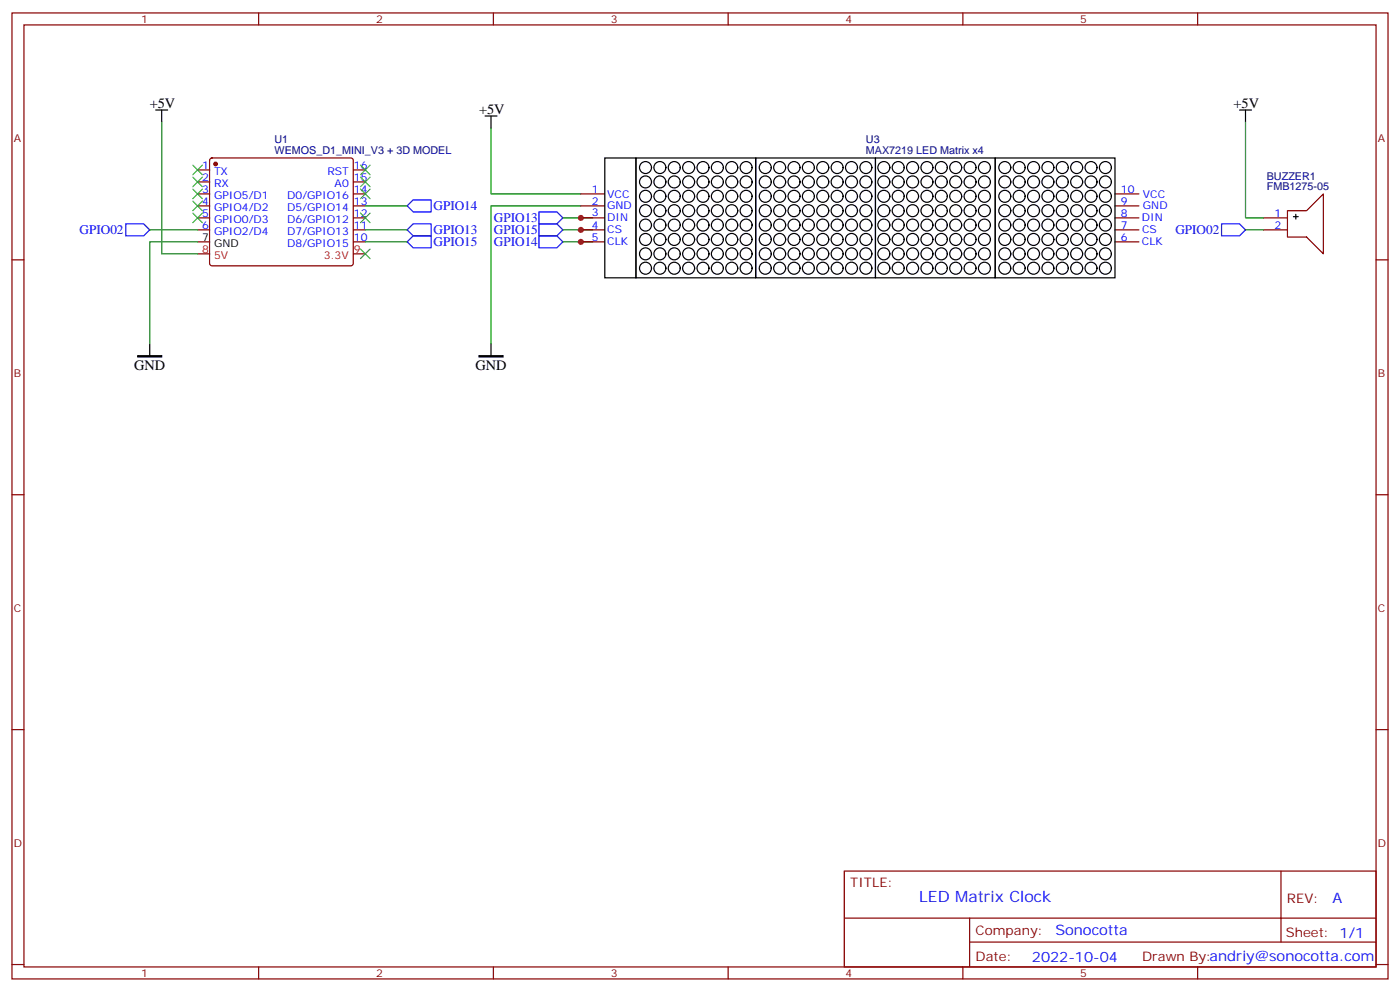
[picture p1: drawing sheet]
<svg xmlns="http://www.w3.org/2000/svg" width="412mm" height="292mm" viewBox="0 0 412 292" stroke-linecap="round" stroke-linejoin="round" font-family="sans-serif">
<g fill="none" stroke="#870000" stroke-width=".35">
<path d="M3.5 3.8h405.4v284.3h-405.4zM7.1 7.3h398.2v277.3h-398.2zM76.2 3.8v3.5M145.3 3.8v3.5M214.5 3.8v3.5M283.6 3.8v3.5M352.8 3.8v3.5M58.2 50h3.5M58.2 53.6h3.5M58.2 57.1h3.5M62 46.7l.4-.2h41l.5 .2 .2 .5-.1 30.6-.6 .4h-41.2l-.5-.7v-30.3zM104.1 50h3.5"/>
<path d="M104.1 53.6h3.5M104.1 57.1h3.5M171.1 57.1h7.1M328.4 57.1h7.1M3.5 76.5h3.6M58.2 60.6h3.5M58.2 64.1h3.5M58.2 67.7h3.5M58.2 71.2h3.5M58.2 74.7h3.5M104.1 60.6h3.5M104.1 64.1h3.5"/>
<path d="M104.1 67.7h3.5M104.1 71.2h3.5M104.1 74.7h3.5M171.1 60.6h7.1M171.1 64.1h7.1M171.1 67.7h7.1M171.1 71.2h7.1M328.4 60.6h7.1M328.4 64.1h7.1M328.4 67.7h7.1M328.4 71.2h7.1M372.2 64.1h7"/>
<path d="M372.2 67.7h7M379.2 62h5.7l4.9-4.9v17.6l-4.9-4.9h-5.7zM405.3 76.5h3.6M3.5 145.6h3.6M405.3 145.6h3.6M3.5 214.8h3.6M405.3 214.8h3.6M248.7 256.4h156.6v28.2h-156.6zM377.3 256.4v20.9M248.7 270.2h156.5M285.6 277.3h119.6M285.6 270.2v14.2"/>
<path d="M3.5 283.9h3.6M76.2 284.6v3.5M145.3 284.6v3.5M214.5 284.6v3.5M283.6 284.6v3.5M352.8 284.6v3.5M405.3 283.9h3.6"/>
</g>
<circle cx="63.5" cy="48.3" r=".53" fill="#870000" stroke="#870000" stroke-width=".35"/>
<g fill="none" stroke="#000" stroke-width=".35">
<path d="M45.9 32.4h3.5M47.6 32.4v3.5M142.9 34.1h3.5M144.6 34.1v3.6M365.1 32.4h3.6M366.9 32.4v3.5M178.2 46.5h9.1v35.3h-9.1zM187.3 46.5h35.3v35.3h-35.3zM222.6 46.5h35.3v35.3h-35.3zM257.9 46.5h35.3v35.3h-35.3zM293.2 46.5h35.2v35.3h-35.2zM381 63.8h1.4"/>
<path d="M381.7 63.1v1.4M44.1 101.2v3.5M144.6 101.2v3.5"/>
<circle cx="190.1" cy="57.8" r="1.76"/>
<circle cx="190.1" cy="53.6" r="1.76"/>
<circle cx="190.1" cy="49.3" r="1.76"/>
<circle cx="194.4" cy="57.8" r="1.76"/>
<circle cx="194.4" cy="53.6" r="1.76"/>
<circle cx="194.4" cy="49.3" r="1.76"/>
<circle cx="198.6" cy="49.3" r="1.76"/>
<circle cx="198.6" cy="57.8" r="1.76"/>
<circle cx="198.6" cy="53.6" r="1.76"/>
<circle cx="202.8" cy="53.6" r="1.76"/>
<circle cx="202.8" cy="57.8" r="1.76"/>
<circle cx="202.8" cy="49.3" r="1.76"/>
<circle cx="207.1" cy="49.3" r="1.76"/>
<circle cx="207.1" cy="57.8" r="1.76"/>
<circle cx="207.1" cy="53.6" r="1.76"/>
<circle cx="211.3" cy="53.6" r="1.76"/>
<circle cx="211.3" cy="57.8" r="1.76"/>
<circle cx="211.3" cy="49.3" r="1.76"/>
<circle cx="215.5" cy="49.3" r="1.76"/>
<circle cx="215.5" cy="53.6" r="1.76"/>
<circle cx="215.5" cy="57.8" r="1.76"/>
<circle cx="219.8" cy="49.3" r="1.76"/>
<circle cx="219.8" cy="57.8" r="1.76"/>
<circle cx="219.8" cy="53.6" r="1.76"/>
<circle cx="225.4" cy="57.8" r="1.76"/>
<circle cx="225.4" cy="49.3" r="1.76"/>
<circle cx="225.4" cy="53.6" r="1.76"/>
<circle cx="229.7" cy="57.8" r="1.76"/>
<circle cx="229.7" cy="53.6" r="1.76"/>
<circle cx="229.7" cy="49.3" r="1.76"/>
<circle cx="233.9" cy="57.8" r="1.76"/>
<circle cx="233.9" cy="49.3" r="1.76"/>
<circle cx="233.9" cy="53.6" r="1.76"/>
<circle cx="238.1" cy="57.8" r="1.76"/>
<circle cx="238.1" cy="53.6" r="1.76"/>
<circle cx="238.1" cy="49.3" r="1.76"/>
<circle cx="242.4" cy="57.8" r="1.76"/>
<circle cx="242.4" cy="49.3" r="1.76"/>
<circle cx="242.4" cy="53.6" r="1.76"/>
<circle cx="246.6" cy="57.8" r="1.76"/>
<circle cx="246.6" cy="49.3" r="1.76"/>
<circle cx="246.6" cy="53.6" r="1.76"/>
<circle cx="250.8" cy="57.8" r="1.76"/>
<circle cx="250.8" cy="53.6" r="1.76"/>
<circle cx="250.8" cy="49.3" r="1.76"/>
<circle cx="255.1" cy="53.6" r="1.76"/>
<circle cx="255.1" cy="49.3" r="1.76"/>
<circle cx="255.1" cy="57.8" r="1.76"/>
<circle cx="260.3" cy="49.3" r="1.76"/>
<circle cx="260.3" cy="53.6" r="1.76"/>
<circle cx="260.3" cy="57.8" r="1.76"/>
<circle cx="264.6" cy="49.3" r="1.76"/>
<circle cx="264.6" cy="57.8" r="1.76"/>
<circle cx="264.6" cy="53.6" r="1.76"/>
<circle cx="268.8" cy="57.8" r="1.76"/>
<circle cx="268.8" cy="53.6" r="1.76"/>
<circle cx="268.8" cy="49.3" r="1.76"/>
<circle cx="273" cy="49.3" r="1.76"/>
<circle cx="273" cy="57.8" r="1.76"/>
<circle cx="273" cy="53.6" r="1.76"/>
<circle cx="277.3" cy="49.3" r="1.76"/>
<circle cx="277.3" cy="53.6" r="1.76"/>
<circle cx="277.3" cy="57.8" r="1.76"/>
<circle cx="281.5" cy="49.3" r="1.76"/>
<circle cx="281.5" cy="57.8" r="1.76"/>
<circle cx="281.5" cy="53.6" r="1.76"/>
<circle cx="285.7" cy="49.3" r="1.76"/>
<circle cx="285.7" cy="57.8" r="1.76"/>
<circle cx="285.7" cy="53.6" r="1.76"/>
<circle cx="290" cy="49.3" r="1.76"/>
<circle cx="290" cy="53.6" r="1.76"/>
<circle cx="290" cy="57.8" r="1.76"/>
<circle cx="296" cy="49.3" r="1.76"/>
<circle cx="296" cy="57.8" r="1.76"/>
<circle cx="296" cy="53.6" r="1.76"/>
<circle cx="300.2" cy="57.8" r="1.76"/>
<circle cx="300.2" cy="49.3" r="1.76"/>
<circle cx="300.2" cy="53.6" r="1.76"/>
<circle cx="304.4" cy="53.6" r="1.76"/>
<circle cx="304.4" cy="49.3" r="1.76"/>
<circle cx="304.4" cy="57.8" r="1.76"/>
<circle cx="308.7" cy="57.8" r="1.76"/>
<circle cx="308.7" cy="53.6" r="1.76"/>
<circle cx="308.7" cy="49.3" r="1.76"/>
<circle cx="312.9" cy="57.8" r="1.76"/>
<circle cx="312.9" cy="49.3" r="1.76"/>
<circle cx="312.9" cy="53.6" r="1.76"/>
<circle cx="317.1" cy="57.8" r="1.76"/>
<circle cx="317.1" cy="53.6" r="1.76"/>
<circle cx="317.1" cy="49.3" r="1.76"/>
<circle cx="321.4" cy="49.3" r="1.76"/>
<circle cx="321.4" cy="57.8" r="1.76"/>
<circle cx="321.4" cy="53.6" r="1.76"/>
<circle cx="325.6" cy="49.3" r="1.76"/>
<circle cx="325.6" cy="53.6" r="1.76"/>
<circle cx="325.6" cy="57.8" r="1.76"/>
<circle cx="190.1" cy="62" r="1.76"/>
<circle cx="190.1" cy="66.3" r="1.76"/>
<circle cx="190.1" cy="79" r="1.76"/>
<circle cx="190.1" cy="74.7" r="1.76"/>
<circle cx="190.1" cy="70.5" r="1.76"/>
<circle cx="194.4" cy="79" r="1.76"/>
<circle cx="194.4" cy="70.5" r="1.76"/>
<circle cx="194.4" cy="62" r="1.76"/>
<circle cx="194.4" cy="66.3" r="1.76"/>
<circle cx="194.4" cy="74.7" r="1.76"/>
<circle cx="198.6" cy="62" r="1.76"/>
<circle cx="198.6" cy="79" r="1.76"/>
<circle cx="198.6" cy="66.3" r="1.76"/>
<circle cx="198.6" cy="70.5" r="1.76"/>
<circle cx="198.6" cy="74.7" r="1.76"/>
<circle cx="202.8" cy="62" r="1.76"/>
<circle cx="202.8" cy="66.3" r="1.76"/>
<circle cx="202.8" cy="70.5" r="1.76"/>
<circle cx="202.8" cy="79" r="1.76"/>
<circle cx="202.8" cy="74.7" r="1.76"/>
<circle cx="207.1" cy="79" r="1.76"/>
<circle cx="207.1" cy="66.3" r="1.76"/>
<circle cx="207.1" cy="74.7" r="1.76"/>
<circle cx="207.1" cy="62" r="1.76"/>
<circle cx="207.1" cy="70.5" r="1.76"/>
<circle cx="211.3" cy="70.5" r="1.76"/>
<circle cx="211.3" cy="66.3" r="1.76"/>
<circle cx="211.3" cy="74.7" r="1.76"/>
<circle cx="211.3" cy="62" r="1.76"/>
<circle cx="211.3" cy="79" r="1.76"/>
<circle cx="215.5" cy="79" r="1.76"/>
<circle cx="215.5" cy="62" r="1.76"/>
<circle cx="215.5" cy="66.3" r="1.76"/>
<circle cx="215.5" cy="74.7" r="1.76"/>
<circle cx="215.5" cy="70.5" r="1.76"/>
<circle cx="219.8" cy="70.5" r="1.76"/>
<circle cx="219.8" cy="79" r="1.76"/>
<circle cx="219.8" cy="74.7" r="1.76"/>
<circle cx="219.8" cy="62" r="1.76"/>
<circle cx="219.8" cy="66.3" r="1.76"/>
<circle cx="225.4" cy="62" r="1.76"/>
<circle cx="225.4" cy="70.5" r="1.76"/>
<circle cx="225.4" cy="66.3" r="1.76"/>
<circle cx="225.4" cy="74.7" r="1.76"/>
<circle cx="225.4" cy="79" r="1.76"/>
<circle cx="229.7" cy="62" r="1.76"/>
<circle cx="229.7" cy="70.5" r="1.76"/>
<circle cx="229.7" cy="66.3" r="1.76"/>
<circle cx="229.7" cy="79" r="1.76"/>
<circle cx="229.7" cy="74.7" r="1.76"/>
<circle cx="233.9" cy="74.7" r="1.76"/>
<circle cx="233.9" cy="66.3" r="1.76"/>
<circle cx="233.9" cy="62" r="1.76"/>
<circle cx="233.9" cy="70.5" r="1.76"/>
<circle cx="233.9" cy="79" r="1.76"/>
<circle cx="238.1" cy="79" r="1.76"/>
<circle cx="238.1" cy="62" r="1.76"/>
<circle cx="238.1" cy="74.7" r="1.76"/>
<circle cx="238.1" cy="70.5" r="1.76"/>
<circle cx="238.1" cy="66.3" r="1.76"/>
<circle cx="242.4" cy="66.3" r="1.76"/>
<circle cx="242.4" cy="74.7" r="1.76"/>
<circle cx="242.4" cy="79" r="1.76"/>
<circle cx="242.4" cy="62" r="1.76"/>
<circle cx="242.4" cy="70.5" r="1.76"/>
<circle cx="246.6" cy="62" r="1.76"/>
<circle cx="246.6" cy="70.5" r="1.76"/>
<circle cx="246.6" cy="79" r="1.76"/>
<circle cx="246.6" cy="66.3" r="1.76"/>
<circle cx="246.6" cy="74.7" r="1.76"/>
<circle cx="250.8" cy="74.7" r="1.76"/>
<circle cx="250.8" cy="66.3" r="1.76"/>
<circle cx="250.8" cy="70.5" r="1.76"/>
<circle cx="250.8" cy="79" r="1.76"/>
<circle cx="250.8" cy="62" r="1.76"/>
<circle cx="255.1" cy="66.3" r="1.76"/>
<circle cx="255.1" cy="74.7" r="1.76"/>
<circle cx="255.1" cy="79" r="1.76"/>
<circle cx="255.1" cy="62" r="1.76"/>
<circle cx="255.1" cy="70.5" r="1.76"/>
<circle cx="260.3" cy="70.5" r="1.76"/>
<circle cx="260.3" cy="79" r="1.76"/>
<circle cx="260.3" cy="62" r="1.76"/>
<circle cx="260.3" cy="66.3" r="1.76"/>
<circle cx="260.3" cy="74.7" r="1.76"/>
<circle cx="264.6" cy="79" r="1.76"/>
<circle cx="264.6" cy="74.7" r="1.76"/>
<circle cx="264.6" cy="66.3" r="1.76"/>
<circle cx="264.6" cy="70.5" r="1.76"/>
<circle cx="264.6" cy="62" r="1.76"/>
<circle cx="268.8" cy="66.3" r="1.76"/>
<circle cx="268.8" cy="74.7" r="1.76"/>
<circle cx="268.8" cy="70.5" r="1.76"/>
<circle cx="268.8" cy="79" r="1.76"/>
<circle cx="268.8" cy="62" r="1.76"/>
<circle cx="273" cy="62" r="1.76"/>
<circle cx="273" cy="70.5" r="1.76"/>
<circle cx="273" cy="79" r="1.76"/>
<circle cx="273" cy="74.7" r="1.76"/>
<circle cx="273" cy="66.3" r="1.76"/>
<circle cx="277.3" cy="70.5" r="1.76"/>
<circle cx="277.3" cy="62" r="1.76"/>
<circle cx="277.3" cy="79" r="1.76"/>
<circle cx="277.3" cy="74.7" r="1.76"/>
<circle cx="277.3" cy="66.3" r="1.76"/>
<circle cx="281.5" cy="66.3" r="1.76"/>
<circle cx="281.5" cy="74.7" r="1.76"/>
<circle cx="281.5" cy="62" r="1.76"/>
<circle cx="281.5" cy="70.5" r="1.76"/>
<circle cx="281.5" cy="79" r="1.76"/>
<circle cx="285.7" cy="62" r="1.76"/>
<circle cx="285.7" cy="74.7" r="1.76"/>
<circle cx="285.7" cy="79" r="1.76"/>
<circle cx="285.7" cy="70.5" r="1.76"/>
<circle cx="285.7" cy="66.3" r="1.76"/>
<circle cx="290" cy="66.3" r="1.76"/>
<circle cx="290" cy="79" r="1.76"/>
<circle cx="290" cy="70.5" r="1.76"/>
<circle cx="290" cy="62" r="1.76"/>
<circle cx="290" cy="74.7" r="1.76"/>
<circle cx="296" cy="66.3" r="1.76"/>
<circle cx="296" cy="74.7" r="1.76"/>
<circle cx="296" cy="79" r="1.76"/>
<circle cx="296" cy="62" r="1.76"/>
<circle cx="296" cy="70.5" r="1.76"/>
<circle cx="300.2" cy="62" r="1.76"/>
<circle cx="300.2" cy="79" r="1.76"/>
<circle cx="300.2" cy="70.5" r="1.76"/>
<circle cx="300.2" cy="74.7" r="1.76"/>
<circle cx="300.2" cy="66.3" r="1.76"/>
<circle cx="304.4" cy="62" r="1.76"/>
<circle cx="304.4" cy="70.5" r="1.76"/>
<circle cx="304.4" cy="66.3" r="1.76"/>
<circle cx="304.4" cy="74.7" r="1.76"/>
<circle cx="304.4" cy="79" r="1.76"/>
<circle cx="308.7" cy="74.7" r="1.76"/>
<circle cx="308.7" cy="66.3" r="1.76"/>
<circle cx="308.7" cy="62" r="1.76"/>
<circle cx="308.7" cy="70.5" r="1.76"/>
<circle cx="308.7" cy="79" r="1.76"/>
<circle cx="312.9" cy="62" r="1.76"/>
<circle cx="312.9" cy="66.3" r="1.76"/>
<circle cx="312.9" cy="79" r="1.76"/>
<circle cx="312.9" cy="74.7" r="1.76"/>
<circle cx="312.9" cy="70.5" r="1.76"/>
<circle cx="317.1" cy="79" r="1.76"/>
<circle cx="317.1" cy="70.5" r="1.76"/>
<circle cx="317.1" cy="62" r="1.76"/>
<circle cx="317.1" cy="74.7" r="1.76"/>
<circle cx="317.1" cy="66.3" r="1.76"/>
<circle cx="321.4" cy="66.3" r="1.76"/>
<circle cx="321.4" cy="79" r="1.76"/>
<circle cx="321.4" cy="74.7" r="1.76"/>
<circle cx="321.4" cy="70.5" r="1.76"/>
<circle cx="321.4" cy="62" r="1.76"/>
<circle cx="325.6" cy="79" r="1.76"/>
<circle cx="325.6" cy="74.7" r="1.76"/>
<circle cx="325.6" cy="66.3" r="1.76"/>
<circle cx="325.6" cy="62" r="1.76"/>
<circle cx="325.6" cy="70.5" r="1.76"/>
</g>
<path d="M40.6 104.7h7v.4h-7zM141.1 104.7h7.1v.4h-7.1z" fill="#000" stroke="#000" stroke-width=".35"/>
<g fill="none" stroke="#008700" stroke-width=".35">
<path d="M47.6 35.9v38.8h10.6M144.6 37.7v19.4h26.5M366.9 35.9v28.2h5.3M44.1 67.7h14.1M58.2 71.2h-14.1v30M107.6 67.7h12.3M107.6 60.6h12.3M107.6 71.2h12.3M165.8 67.7h8.8M165.8 71.2h8.8M165.8 64.1h8.8M171.1 60.6h-26.5v40.6"/>
<path d="M366.9 67.7h5.3"/>
</g>
<path d="M37 65.9h5.3l1.8 1.8-1.8 1.7h-5.3zM119.9 71.2l1.8-1.8h5.3v3.6h-5.3zM119.9 67.7l1.8-1.8h5.3v3.5h-5.3zM119.9 60.6l1.8-1.8h5.3v3.6h-5.3zM158.7 69.4h5.3l1.8 1.8-1.8 1.8h-5.3zM158.7 62.4h5.3l1.8 1.7-1.8 1.8h-5.3zM158.7 65.9h5.3l1.8 1.8-1.8 1.7h-5.3zM359.8 65.9h5.3l1.8 1.8-1.8 1.7h-5.3z" fill="none" stroke="#00f" stroke-width=".35"/>
<g fill="none" stroke="#3c3" stroke-width=".35">
<path d="M56.8 59.2l2.8 2.8M56.8 55.7l2.8 2.8M56.8 52.1l2.8 2.9M56.8 48.6l2.8 2.8M59.6 59.2l-2.8 2.8M59.6 55.7l-2.8 2.8M59.6 52.1l-2.8 2.9M59.6 48.6l-2.8 2.8M106.2 48.6l2.8 2.8M106.2 52.1l2.8 2.9M106.2 55.7l2.8 2.8M109 48.6l-2.8 2.8"/>
<path d="M109 52.1l-2.8 2.9M109 55.7l-2.8 2.8M56.8 62.7l2.8 2.8M59.6 62.7l-2.8 2.8M106.2 62.7l2.8 2.8M106.2 73.3l2.8 2.8M109 62.7l-2.8 2.8M109 73.3l-2.8 2.8"/>
</g>
<g fill="#c00">
<circle cx="171.1" cy="67.7" r=".88"/>
<circle cx="171.1" cy="71.2" r=".88"/>
<circle cx="171.1" cy="64.1" r=".88"/>
</g>
<text font-size="4.6" fill="#00f" x="270.8" y="265.4">LED Matrix Clock</text>
<g font-size="4.2">
<text x="44.1" y="31.7">+5V</text>
<text x="141.1" y="33.4">+5V</text>
<text x="363.4" y="31.7">+5V</text>
<text x="39.5" y="108.9">GND</text>
<text x="140.1" y="108.9">GND</text>
</g>
<g font-size="4.2" fill="#00f">
<text x="392.5" y="265.7">A</text>
<text x="310.9" y="275.2">Sonocotta</text>
<text x="304" y="283">2022-10-04</text>
</g>
<g font-size="3.9" fill="#00f">
<text x="127.7" y="61.9">GPIO14</text>
<text x="145.5" y="65.3">GPIO13</text>
<text x="23.5" y="68.9">GPIO02</text>
<text x="127.7" y="68.9">GPIO13</text>
<text x="145.5" y="68.9">GPIO15</text>
<text x="346.2" y="68.9">GPIO02</text>
<text x="127.7" y="72.5">GPIO15</text>
<text x="145.5" y="72.4">GPIO14</text>
</g>
<g font-size="3.9" fill="#800">
<text x="250.5" y="261">TITLE:</text>
<text x="379.1" y="265.7">REV:</text>
<text x="287.4" y="275.2">Company:</text>
<text x="378.7" y="275.8">Sheet: 1/1</text>
<text x="287.4" y="282.9">Date:</text>
<text x="336.4" y="282.9">Drawn By:andriy@sonocotta.com</text>
</g>
<g font-size="3.2" fill="#800">
<text x="41.6" y="6.8">1</text>
<text x="110.8" y="6.8">2</text>
<text x="179.9" y="6.8">3</text>
<text x="249.1" y="6.8">4</text>
<text x="318.2" y="6.8">5</text>
<text x="4.1" y="41.9">A</text>
<text x="405.9" y="41.9">A</text>
<text x="4.1" y="111.1">B</text>
<text x="405.9" y="111.1">B</text>
<text x="4.1" y="180.2">C</text>
<text x="405.9" y="180.2">C</text>
<text x="4.1" y="249.3">D</text>
<text x="405.9" y="249.3">D</text>
<text x="41.6" y="287.6">1</text>
<text x="110.8" y="287.6">2</text>
<text x="179.9" y="287.6">3</text>
<text x="249.1" y="287.6">4</text>
<text x="318.2" y="287.6">5</text>
</g>
<g font-size="3.2" fill="#000080">
<text x="80.9" y="45.3">WEMOS_D1_MINI_V3 + 3D MODEL</text>
<text x="80.9" y="42">U1</text>
<text x="255.1" y="45.4">MAX7219 LED Matrix x4</text>
<text x="255.1" y="42.2">U3</text>
<text x="373.2" y="52.8">BUZZER1</text>
<text x="373.2" y="56">FMB1275-05</text>
</g>
<g font-size="3.2" fill="#00f">
<text x="59.5" y="49.7">1</text>
<text x="59.5" y="53.2">2</text>
<text x="63" y="51.4">TX</text>
<text x="96.4" y="51.4">RST</text>
<text x="104.2" y="53.2">15</text>
<text x="104.2" y="49.7">16</text>
<text x="59.5" y="56.7">3</text>
<text x="63" y="55">RX</text>
<text x="63" y="58.5">GPIO5/D1</text>
<text x="84.6" y="58.5">D0/GPIO16</text>
<text x="98.6" y="55">A0</text>
<text x="104.2" y="56.7">14</text>
<text x="174.4" y="56.7">1</text>
<text x="178.9" y="58.1">VCC</text>
<text x="330.2" y="56.7">10</text>
<text x="336.7" y="58.1">VCC</text>
<text x="59.5" y="60.3">4</text>
<text x="59.5" y="63.8">5</text>
<text x="63" y="62">GPIO4/D2</text>
<text x="63" y="65.5">GPIO0/D3</text>
<text x="84.6" y="65.5">D6/GPIO12</text>
<text x="84.6" y="62">D5/GPIO14</text>
<text x="104.2" y="63.8">12</text>
<text x="104.2" y="60.3">13</text>
<text x="174.4" y="60.3">2</text>
<text x="174.4" y="63.5">3</text>
<text x="178.9" y="61.7">GND</text>
<text x="178.9" y="65.2">DIN</text>
<text x="330.2" y="60.3">9</text>
<text x="330.2" y="63.8">8</text>
<text x="336.4" y="65.2">DIN</text>
<text x="336.7" y="61.7">GND</text>
<text x="375.5" y="63.8">1</text>
<text x="59.5" y="67.3">6</text>
<text x="63" y="69.1">GPIO2/D4</text>
<text x="84.6" y="69.1">D7/GPIO13</text>
<text x="104.2" y="70.8">10</text>
<text x="104.2" y="67.3">11</text>
<text x="174.4" y="67.3">4</text>
<text x="174.4" y="70.8">5</text>
<text x="178.9" y="68.7">CS</text>
<text x="330.2" y="67.3">7</text>
<text x="330.2" y="70.8">6</text>
<text x="336.4" y="68.7">CS</text>
<text x="375.5" y="67.3">2</text>
<text x="84.6" y="72.6">D8/GPIO15</text>
<text x="178.9" y="72.2">CLK</text>
<text x="336.4" y="72.2">CLK</text>
</g>
<g font-size="3.2">
<text x="59.5" y="70.8">7</text>
<text x="63" y="72.6">GND</text>
</g>
<g font-size="3.2" fill="#f00">
<text x="59.5" y="74.4">8</text>
<text x="63" y="76.1">5V</text>
<text x="95.4" y="76.1">3.3V</text>
<text x="104.2" y="74.4">9</text>
</g>
</svg>
